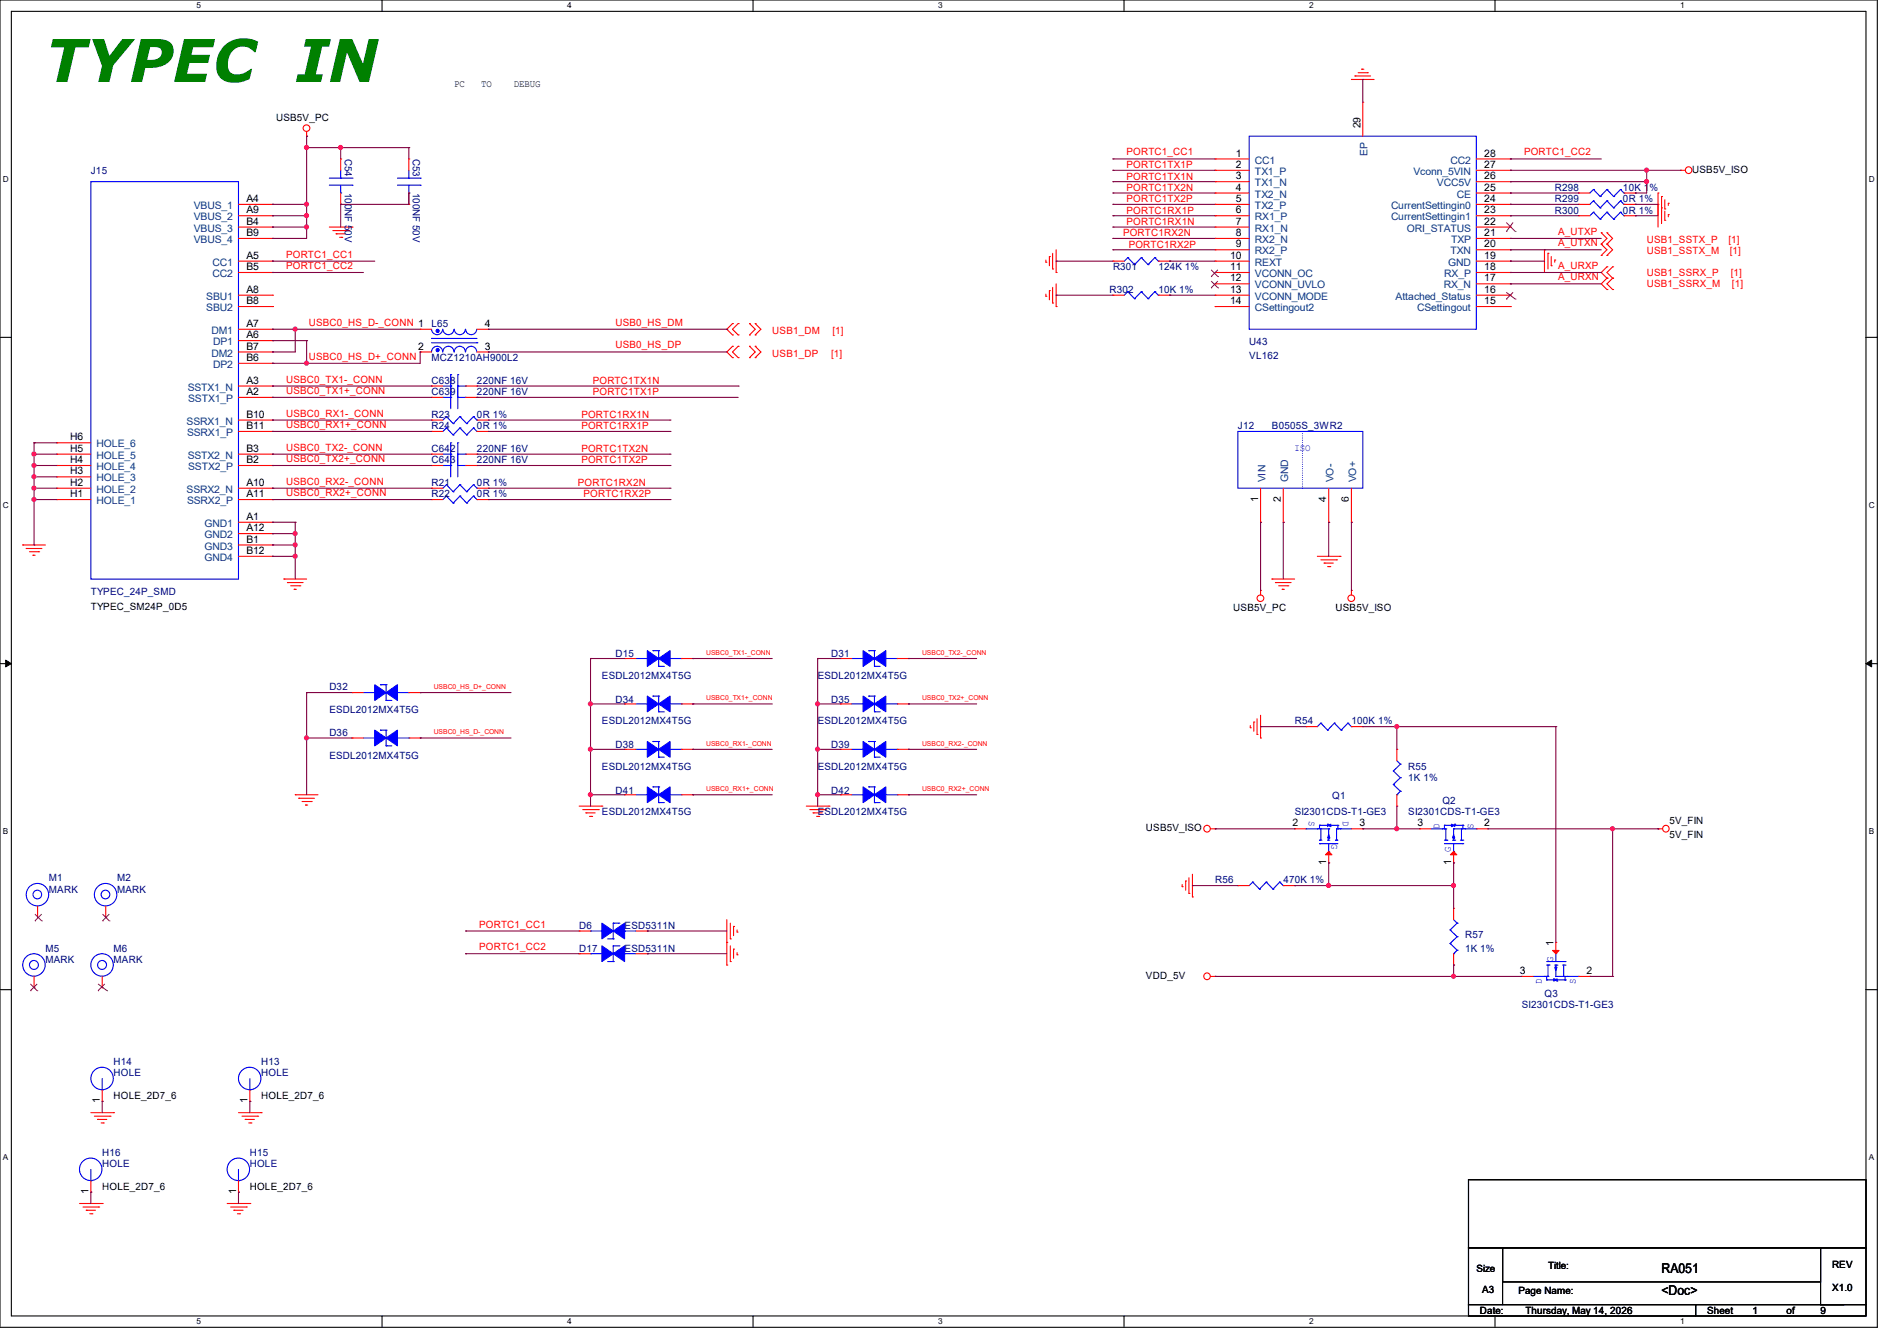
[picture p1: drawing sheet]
<svg xmlns="http://www.w3.org/2000/svg" width="297mm" height="210mm" viewBox="0 0 297 210" stroke-linecap="round" stroke-linejoin="round" font-family="sans-serif">
<path d="M0 0h293.9v207.9h-293.9zM1.8 1.8h290.3v204.3h-290.3z" fill="none" stroke="#000" stroke-width=".17"/>
<g fill="#fff">
<path d="M30.8 .2h.7v1.4h-.7z"/>
<path d="M30.8 206.2h.7v1.4h-.7z"/>
</g>
<path d="M59.8 0v1.8M59.8 206.1v1.8" fill="none" stroke="#000" stroke-width=".17"/>
<g fill="#fff">
<path d="M88.8 .2h.7v1.4h-.7z"/>
<path d="M88.8 206.2h.7v1.4h-.7z"/>
</g>
<path d="M117.9 0v1.8M117.9 206.1v1.8" fill="none" stroke="#000" stroke-width=".17"/>
<g fill="#fff">
<path d="M146.9 .2h.7v1.4h-.7z"/>
<path d="M146.9 206.2h.7v1.4h-.7z"/>
</g>
<path d="M176 0v1.8M176 206.1v1.8" fill="none" stroke="#000" stroke-width=".17"/>
<g fill="#fff">
<path d="M205 .2h.7v1.4h-.7z"/>
<path d="M205 206.2h.7v1.4h-.7z"/>
</g>
<path d="M234.1 0v1.8M234.1 206.1v1.8" fill="none" stroke="#000" stroke-width=".17"/>
<g fill="#fff">
<path d="M263.1 .2h.6v1.4h-.6z"/>
<path d="M263.1 206.2h.6v1.4h-.6z"/>
<path d="M.5 27.3h.9v1.4h-.9z"/>
<path d="M292.6 27.3h.9v1.4h-.9z"/>
<path d="M.5 78.4h.9v1.4h-.9z"/>
<path d="M292.6 78.4h.9v1.4h-.9z"/>
</g>
<path d="M0 52.8h1.8M292.1 52.8h1.8" fill="none" stroke="#000" stroke-width=".17"/>
<g fill="#fff">
<path d="M.5 129.5h.8v1.4h-.8z"/>
<path d="M292.6 129.5h.8v1.4h-.8z"/>
</g>
<path d="M0 103.9h1.8M292.1 103.9h1.8" fill="none" stroke="#000" stroke-width=".17"/>
<path d="M.9 103.4l.9 .5-.9 .5zM292.1 103.9l.9-.5v1z" fill="#000" stroke="#000" stroke-width=".16"/>
<g fill="#fff">
<path d="M.5 180.5h.8v1.4h-.8z"/>
<path d="M292.6 180.5h.8v1.4h-.8z"/>
</g>
<path d="M0 155h1.8M292.1 155h1.8M229.9 184.7h62.2v10.7h-62.2zM229.9 195.4h5.3v8.9h-5.3zM235.2 195.4h49.8v5.3h-49.8zM285 195.4h7.1v8.9h-7.1zM229.9 204.3h35.6v1.8h-35.6zM235.2 204.3h53.4M265.5 204.3h26.6v1.8h-26.6zM288.6 204.3h.1" fill="none" stroke="#000" stroke-width=".17"/>
<g fill="none" stroke="#f00" stroke-width=".17">
<path d="M211.6 12.4h.1M211.6 12.4h3.5M212.1 11.9h.1M212.1 11.9h2.5M212.6 11.4h1.5M213.2 10.8h.1M213.2 10.8h.3M213.4 16h.1M213.4 16v5.3M214.1 11.4h.1M37.3 35.6h5.4M37.3 32h5.4"/>
<path d="M37.3 33.8h5.4M37.3 37.3h5.4M42.7 32h.1M42.7 33.8h.1M42.7 37.3h.1M42.7 35.6h.1M48 21.3h.1M48 20.6v.7M51.6 35.6h3.5M52.1 36.1h2.5M52.6 36.6h.1M52.6 36.6h1.5"/>
<path d="M53.2 37.2h.3M53.3 24.9h.1M53.3 32h.1M53.3 24.9v1.8M53.3 30.2v1.8M53.5 37.2h.1M54.6 36.1h.1M55.1 35.6h.1M64 24.9h.1M64 32h.1M64 24.9v1.8M64 30.2v1.8"/>
<path d="M164.8 39.7v2.4M165.4 39.1v3.6M190.2 24.9h.1M190.2 26.7h.1M190.2 28.4h.1M190.2 30.2h.1M190.2 32h.1M190.2 33.8h.1M190.2 35.6h.1M190.2 37.3h.1M190.2 39.1h.1M190.2 35.6h5.4"/>
<path d="M190.2 26.7h5.4M190.2 24.9h5.4M190.2 28.4h5.4M190.2 30.2h5.4M190.2 32h5.4M190.2 33.8h5.4M190.2 37.3h5.4M190.2 39.1h5.4M231.1 35.6h5.4M231.1 26.7h5.4M231.1 24.9h5.4M231.1 28.4h5.4"/>
<path d="M231.1 30.2h5.4M231.1 32h5.4M231.1 33.8h5.4M231.1 37.3h5.4M231.1 39.1h5.4M236.5 39.1h.1M236.5 37.3h.1M236.5 35.6h.1M236.5 33.8h.1M236.5 32h.1M236.5 30.2h.1M236.5 28.4h.1"/>
<path d="M236.5 26.7h.1M236.5 24.9h.1M241.8 39.1h.1M241.8 39.1v3.6M242.4 39.7h.1M242.4 39.7v2.4M247.1 33.8h.1M247.1 32h.1M247.1 30.2h.1M247.1 30.2h1.8M247.1 32h1.8M247.1 33.8h1.8"/>
<path d="M250.7 38.2h.1M250.7 36.4h.1M250.7 36.4l.9 .9-.9 .9M250.7 38.2l.9 .9-.9 .9M251.6 38.2h.1M251.6 36.4h.1M251.6 36.4l.9 .9-.9 .9M251.6 38.2l.9 .9-.9 .9M254.3 30.2h1.7M254.3 32h1.7M254.3 33.8h1.7M256 33.8h.1"/>
<path d="M256 32h.1M256 30.2h.1M259.6 30.2h.1M259.6 32h.1M259.6 30.2v5.4M260.1 30.8h.1M260.1 32.6h.1M260.1 30.8v4.2M260.6 32.7h.1M260.6 34.5h.1M260.6 31.3v1.4M260.6 33.1v1.4"/>
<path d="M261.2 31.8h.1M261.2 33.6h.1M261.2 31.8v.4M261.2 33.6v.4M263.1 26.7h.1M263.1 26.7h.8M37.3 40.9h5.4M37.3 42.7h5.4M37.3 46.2h5.4M37.3 48h5.4M37.3 53.3h5.4M37.3 51.6h5.4"/>
<path d="M37.3 55.1h5.4M37.3 56.9h5.4M42.7 40.9h.1M42.7 53.3h.1M42.7 51.6h.1M42.7 46.2h.1M42.7 48h.1M42.7 55.1h.1M42.7 56.9h.1M42.7 42.7h.1M65.8 51.6h.1M65.8 55.1h.1"/>
<path d="M65.8 51.6h1.8M65.8 55.1h1.8M74.7 51.6h1.8M74.7 55.1h1.8M76.5 51.6h.1M76.5 55.1h.1M114.7 54.2h.1M114.7 56h.1M114.7 50.7h.1M114.7 52.5h.1M114.7 54.2l-.9 .9 .9 .9M114.7 50.7l-.9 .9 .9 .9"/>
<path d="M115.6 56h.1M115.6 54.2h.1M115.6 52.5h.1M115.6 50.7h.1M115.6 54.2l-.9 .9 .9 .9M115.6 50.7l-.9 .9 .9 .9M117.3 56h.1M117.3 54.2h.1M117.3 52.5h.1M117.3 50.7h.1M117.3 50.7l.9 .9-.9 .9M117.3 54.2l.9 .9-.9 .9"/>
<path d="M118.2 56h.1M118.2 54.2h.1M118.2 52.5h.1M118.2 50.7h.1M118.2 54.2l.9 .9-.9 .9M118.2 50.7l.9 .9-.9 .9M163.7 46.4h.1M163.7 41.1h.1M163.7 40.7v.4M163.7 46.1v.3M164.3 45.5h.1M164.3 40.2h.1"/>
<path d="M164.3 40.2v1.4M164.3 45.5v1.4M164.8 47.5h.1M164.8 42.1h.1M164.8 45v2.5M165.4 48h.1M165.4 42.7h.1M165.4 44.4v3.6M174.2 40.9h.1M174.2 46.2h.1M174.2 40.9h1.8M174.2 46.2h1.8"/>
<path d="M181.4 40.9h1.7M181.4 46.2h1.7M183.1 40.9h.1M183.1 46.2h.1M190.2 40.9h.1M190.2 42.7h.1M190.2 44.4h.1M190.2 46.2h.1M190.2 48h.1M190.2 40.9h5.4M190.2 42.7h5.4M190.2 44.4h5.4"/>
<path d="M190.2 46.2h5.4M190.2 48h5.4M231.1 40.9h5.4M231.1 42.7h5.4M231.1 44.4h5.4M231.1 46.2h5.4M231.1 48h5.4M236.5 48h.1M236.5 46.2h.1M236.5 44.4h.1M236.5 42.7h.1M236.5 40.9h.1"/>
<path d="M242.9 41.6h.1M242.9 40.2v1.4M243.4 40.7h.1M243.4 40.7v.4M250.7 40h.1M251.6 43.6h.1M251.6 45.3h.1M251.6 41.8h.1M251.6 40h.1M251.6 43.6l-.9 .8 .9 .9M251.6 41.8l-.9 .9 .9 .9M252.5 45.3h.1"/>
<path d="M252.5 43.6h.1M252.5 41.8h.1M252.5 43.6l-.9 .8 .9 .9M252.5 41.8l-.9 .9 .9 .9M8.9 78.2h.1M8.9 76.5h.1M8.9 74.7h.1M8.9 72.9h.1M8.9 71.1h.1M8.9 69.3h.1M8.9 71.1h5.3M8.9 72.9h5.3"/>
<path d="M8.9 76.5h5.3M8.9 78.2h5.3M8.9 74.7h5.3M8.9 69.3h5.3M37.3 71.1h5.4M37.3 65.8h5.4M37.3 67.6h5.4M37.3 60.5h5.4M37.3 72.9h5.4M37.3 62.2h5.4M37.3 76.5h5.4M37.3 78.2h5.4"/>
<path d="M42.7 62.2h.1M42.7 60.5h.1M42.7 76.5h.1M42.7 78.2h.1M42.7 67.6h.1M42.7 65.8h.1M42.7 71.1h.1M42.7 72.9h.1M67.6 71.1h.1M67.6 65.8h.1M67.6 67.6h.1M67.6 60.5h.1"/>
<path d="M67.6 72.9h.1M67.6 76.5h.1M67.6 62.2h.1M67.6 78.2h.1M67.6 71.1h1.7M67.6 65.8h1.7M67.6 67.6h1.7M67.6 60.5h1.7M67.6 72.9h1.7M67.6 62.2h1.7M67.6 76.5h1.7M67.6 78.2h1.7"/>
<path d="M72.9 71.1h1.8M72.9 60.5h1.8M72.9 72.9h1.8M72.9 62.2h1.8M74.7 71.1h.1M74.7 60.5h.1M74.7 72.9h.1M74.7 62.2h.1M74.7 65.8h1.8M74.7 67.6h1.8M74.7 76.5h1.8M74.7 78.2h1.8"/>
<path d="M76.5 65.8h.1M76.5 67.6h.1M76.5 76.5h.1M76.5 78.2h.1M197.4 76.5v5.3M200.9 76.5v5.3M208 76.5v5.3M211.6 76.5v5.3M3.6 85.3h.1M3.6 85.3h3.5M4.1 85.9h.1M4.1 85.9h2.5"/>
<path d="M4.6 86.4h1.5M5.2 87h.1M5.2 87h.3M6.1 86.4h.1M37.3 85.3h5.4M37.3 87.1h5.4M37.3 81.8h5.4M37.3 83.6h5.4M42.7 81.8h.1M42.7 83.6h.1M42.7 87.1h.1M42.7 85.3h.1"/>
<path d="M44.4 90.7h.1M44.4 90.7h3.6M45 91.2h.1M45 91.2h2.5M45.5 91.7h1.4M46.1 92.3h.1M46.1 92.3h.3M46.9 91.7h.1M197.4 92.5h.1M197.4 81.8h.1M197.4 92.5v.7M199.1 90.7h.1"/>
<path d="M199.1 90.7h3.6M199.7 91.2h.1M199.7 91.2h2.4M200.2 91.7h1.4M200.7 92.3h.1M200.7 92.3h.4M200.9 81.8h.1M201.6 91.7h.1M206.2 87.1h3.6M206.8 87.7h2.5M207.3 88.2h.1M207.3 88.2h1.4"/>
<path d="M207.9 88.7h.3M208 81.8h.1M208.2 88.7h.1M209.3 87.7h.1M209.8 87.1h.1M211.6 92.5h.1M211.6 81.8h.1M211.6 92.5v.7M55.1 108.5h.1M55.1 115.6h.1M55.1 108.5h1.8M55.1 115.6h1.8"/>
<path d="M64 108.5h1.8M64 115.6h1.8M65.8 108.5h.1M65.8 115.6h.1M97.8 110.2h.1M97.8 103.1h.1M97.8 117.3h.1M97.8 110.2h1.8M97.8 103.1h1.8M97.8 117.3h1.8M106.7 110.2h1.8M106.7 103.1h1.8"/>
<path d="M106.7 117.3h1.8M108.5 110.2h.1M108.5 103.1h.1M108.5 117.3h.1M131.6 110.2h.1M131.6 103.1h.1M131.6 117.3h.1M131.6 110.2h1.7M131.6 103.1h1.7M131.6 117.3h1.7M140.5 110.2h1.7M140.5 103.1h1.7"/>
<path d="M140.5 117.3h1.7M142.2 110.2h.1M142.2 103.1h.1M142.2 117.3h.1M195.7 114h.1M195.7 113.6v.4M196.3 113.1h.1M196.3 113.1v1.4M196.8 115h.1M196.8 112.6v2.4M197.4 115.6h.1M197.4 112v3.6"/>
<path d="M204.5 113.8h.1M204.5 113.8h1.7M211.6 113.8h1.8M213.4 113.8h.1M218.7 117.3h.1M218.7 117.3v1.8M46.2 124.5h.1M46.2 124.5h3.6M46.8 125h.1M46.8 125h2.4M47.3 125.5h1.4M47.8 126.1h.1"/>
<path d="M47.8 126.1h.4M48.7 125.5h.1M90.7 126.2h3.5M91.2 126.8h2.5M91.7 127.3h.1M91.7 127.3h1.5M92.3 127.8h.3M92.6 127.8h.1M93.7 126.8h.1M94.2 126.2h.1M97.8 124.5h.1M97.8 124.5h1.8"/>
<path d="M106.7 124.5h1.8M108.5 124.5h.1M126.2 126.2h3.6M126.8 126.8h2.4M127.3 127.3h.1M127.3 127.3h1.4M127.8 127.8h.4M128.2 127.8h.1M129.2 126.8h.1M129.8 126.2h.1M131.6 124.5h.1M131.6 124.5h1.7"/>
<path d="M140.5 124.5h1.7M142.2 124.5h.1M185.1 138.9h.1M185.1 138.5v.4M185.6 138h.1M185.6 138v1.4M186.1 139.9h.1M186.1 137.5v2.4M186.7 136.9v3.6M189.5 129.8h.7M190.2 129.8h.1M193.8 138.7h.1"/>
<path d="M193.8 138.7h1.8M200.9 138.7h1.8M202.7 129.8h.1M202.7 138.7h.1M202.7 129.8h1.8M208 135.1h.1M208 133.3v1.8M211.6 129.8h1.8M213.4 129.8h.1M218.7 126.2h.1M218.7 124.5v1.7M222.2 129.8h.1"/>
<path d="M222.2 129.8h1.8M227.6 135.1h.1M227.6 133.3v1.8M231.1 129.8h1.8M232.9 129.8h.1M259.6 129.8h.1M259.6 129.8h.7M5.3 154.7h.1M5.3 152.9v1.8M5.9 143.7h.1M5.9 141.9v1.8M16 154.7h.1"/>
<path d="M16 152.9v1.8M16.6 143.7h.1M16.6 141.9v1.8M90.7 145.8h.1M90.7 149.4h.1M90.7 145.8h1.8M90.7 149.4h1.8M99.6 145.8h1.7M99.6 149.4h1.7M101.3 145.8h.1M101.3 149.4h.1M113.8 147.6h.1"/>
<path d="M113.8 151.1h.1M113.8 144v7.1M114.3 147h.1M114.3 150.6h.1M114.3 144.6v2.4M114.3 148.1v2.5M114.9 145.1h.1M114.9 148.6h.1M114.9 145.1v1.4M114.9 148.6v1.5M115.4 146h.1M115.4 149.5h.1"/>
<path d="M115.4 145.6v.4M115.4 149.2v.3M186.7 140.5h.1M189.5 152.9h.7M190.2 152.9h.1M227.6 142.2h.1M227.6 151.1h.1M227.6 142.2v1.8M227.6 149.4v1.7M238.3 152.9h.1M238.3 152.9h1.7M243.6 147.6h.1"/>
<path d="M243.6 147.6v1.8M247.1 152.9h1.8M248.9 152.9h.1M14.2 174.2h3.6M14.8 174.8h2.4M15.3 175.3h.1M15.3 175.3h1.4M15.8 175.9h.4M16 172.5h.1M16 170.7v1.8M16.2 175.9h.1M17.2 174.8h.1"/>
<path d="M17.8 174.2h.1M37.3 174.2h3.6M37.9 174.8h2.4M38.4 175.3h.1M38.4 175.3h1.4M38.9 175.9h.4M39.1 172.5h.1M39.1 170.7v1.8M39.3 175.9h.1M40.3 174.8h.1M40.9 174.2h.1M12.4 188.5h3.6"/>
<path d="M13 189h2.5M13.5 189.5h.1M13.5 189.5h1.4M14.1 190.1h.3M14.2 186.7h.1M14.2 184.9v1.8M14.4 190.1h.1M15.5 189h.1M16 188.5h.1M35.6 188.5h3.5M36.1 189h2.5M36.6 189.5h.1"/>
<path d="M36.6 189.5h1.5M37.2 190.1h.3M37.3 186.7h.1M37.3 184.9v1.8M37.5 190.1h.1M38.6 189h.1M39.1 188.5h.1"/>
<circle cx="48" cy="20.1" r=".52"/>
<circle cx="264.4" cy="26.6" r=".52"/>
<circle cx="197.3" cy="93.7" r=".52"/>
<circle cx="211.6" cy="93.7" r=".52"/>
<circle cx="189" cy="129.8" r=".52"/>
<circle cx="260.8" cy="129.8" r=".52"/>
<circle cx="189" cy="152.9" r=".52"/>
</g>
<g fill="none" stroke="#00f" stroke-width=".17">
<path d="M14.2 28.4h23.1v62.3h-23.1zM51.6 29h3.5M51.6 27.9h3.5M53.3 30.2h.1M53.3 27.9h.1M53.3 26.7v1.2M53.3 29v1.2M55.1 29h.1M55.1 27.9h.1M62.2 29h3.6M62.2 27.9h3.6M64 30.2h.1"/>
<path d="M64 27.9h.1M64 26.7v1.2M64 29v1.2M65.8 29h.1M65.8 27.9h.1M195.6 21.3h35.5v30.3h-35.5zM249.5 33.2h.1M249.5 31.5h.1M249.5 29.7h.1M249.5 33.2l-.6 .6M249.5 33.2l1 1.1M249.5 31.5l-.6 .5"/>
<path d="M249.5 31.5l1 1.1M249.5 29.7l-.6 .5M249.5 29.7l1 1.1M250.5 34.3h.1M250.5 32.6h.1M250.5 30.8h.1M251.6 33.2h.1M251.6 31.5h.1M251.6 29.7h.1M251.6 33.2l-1.1 1.1M251.6 33.2l1 1.1M251.6 31.5l-1.1 1.1"/>
<path d="M251.6 31.5l1 1.1M251.6 29.7l-1.1 1.1M251.6 29.7l1 1.1M252.6 34.3h.1M252.6 32.6h.1M252.6 30.8h.1M253.7 33.2h.1M253.7 31.5h.1M253.7 29.7h.1M253.7 33.2l-1.1 1.1M253.7 33.2l.6 .6M253.7 31.5l-1.1 1.1"/>
<path d="M253.7 31.5l.6 .5M253.7 29.7l-1.1 1.1M253.7 29.7l.6 .5M254.3 33.8h.1M254.3 32h.1M254.3 30.2h.1M67.6 55.1a.87 .87 0 0 1 .8-.9 .87 .87 0 0 1 .9 .9M67.6 51.6a.87 .87 0 0 0 .8 .8 .87 .87 0 0 0 .9-.8M67.6 53h.1M67.6 53.7h7.1M67.6 53h7.1M69.3 55.1a.87 .87 0 0 1 .9-.9 .87 .87 0 0 1 .9 .9"/>
<path d="M69.3 51.6a.87 .87 0 0 0 .9 .8 .87 .87 0 0 0 .9-.8M70.6 58.7h.1M70.6 58.7v5.3M71.1 55.1a.87 .87 0 0 1 .9-.9 .87 .87 0 0 1 .9 .9M71.1 51.6a.87 .87 0 0 0 .9 .8 .87 .87 0 0 0 .9-.8M71.7 58.7h.1M71.7 58.7v5.3M72.9 55.1a.87 .87 0 0 1 .9-.9 .87 .87 0 0 1 .8 .9M72.9 51.6a.87 .87 0 0 0 .9 .8 .87 .87 0 0 0 .8-.8M74.7 53.7h.1M176.6 40.3h.1M176.6 45.7h.1"/>
<path d="M176.6 40.3l-.6 .6M176.6 40.3l1 1.1M176.6 45.7l-.6 .5M176.6 45.7l1 1.1M177.6 41.4h.1M177.6 46.8h.1M178.7 40.3h.1M178.7 45.7h.1M178.7 40.3l-1.1 1.1M178.7 40.3l1 1.1M178.7 45.7l-1.1 1.1M178.7 45.7l1 1.1"/>
<path d="M179.7 41.4h.1M179.7 46.8h.1M180.8 40.3h.1M180.8 45.7h.1M180.8 40.3l-1.1 1.1M180.8 40.3l.6 .6M180.8 45.7l-1.1 1.1M180.8 45.7l.6 .5M181.4 40.9h.1M181.4 46.2h.1M69.3 71.1h1.3M69.3 60.5h1.3"/>
<path d="M69.3 72.9h1.3M69.3 62.2h1.3M69.9 65.2h.1M69.9 67h.1M69.9 75.9h.1M69.9 77.7h.1M69.9 65.2l-.6 .6M69.9 65.2l1.1 1.1M69.9 67l-.6 .6M69.9 67l1.1 1.1M69.9 75.9l-.6 .6M69.9 75.9l1.1 1.1"/>
<path d="M69.9 77.7l-.6 .5M69.9 77.7l1.1 1.1M70.6 71.1h.1M70.6 69.3h.1M70.6 60.5h.1M70.6 72.9h.1M70.6 62.2h.1M70.6 69.3v5.4M71 66.3h.1M71 68.1h.1M71 77h.1M71 78.8h.1"/>
<path d="M71.7 69.3h.1M71.7 71.1h.1M71.7 60.5h.1M71.7 71.1h1.2M71.7 69.3v5.4M71.7 60.5h1.2M71.7 72.9h1.2M71.7 62.2h1.2M72 65.2h.1M72 67h.1M72 75.9h.1M72 77.7h.1"/>
<path d="M72 65.2l-1 1.1M72 65.2l1.1 1.1M72 67l-1 1.1M72 67l1.1 1.1M72 75.9l-1 1.1M72 75.9l1.1 1.1M72 77.7l-1 1.1M72 77.7l1.1 1.1M72.9 71.1h.1M72.9 60.5h.1M72.9 72.9h.1M72.9 62.2h.1"/>
<path d="M73.1 66.3h.1M73.1 68.1h.1M73.1 77h.1M73.1 78.8h.1M74.1 65.2h.1M74.1 67h.1M74.1 75.9h.1M74.1 77.7h.1M74.1 65.2l-1 1.1M74.1 65.2l.6 .6M74.1 67l-1 1.1M74.1 67l.6 .6"/>
<path d="M74.1 75.9l-1 1.1M74.1 75.9l.6 .6M74.1 77.7l-1 1.1M74.1 77.7l.6 .5M74.7 65.8h.1M74.7 67.6h.1M74.7 76.5h.1M74.7 78.2h.1M193.8 67.6h19.6v8.9h-19.6zM56.9 108.5h1.8M56.9 115.6h1.8M58.7 108.5h.1"/>
<path d="M58.7 115.6h.1M59.6 107.2h.1M59.6 114.3h.1M59.6 107.2h.9M59.6 114.3h.9M60.5 109.7h.1M60.5 107.2h.1M60.5 116.8h.1M60.5 114.3h.1M60.5 109.7h.8M60.5 107.2v2.5M60.5 114.3v2.5"/>
<path d="M60.5 116.8h.8M62.2 108.5h1.8M62.2 115.6h1.8M64 108.5h.1M64 115.6h.1M99.6 110.2h1.7M99.6 103.1h1.7M99.6 117.3h1.7M101.3 110.2h.1M101.3 103.1h.1M101.3 117.3h.1M102.2 109h.1"/>
<path d="M102.2 101.9h.1M102.2 116.1h.1M102.2 109h.9M102.2 101.9h.9M102.2 116.1h.9M103.1 111.5h.1M103.1 109h.1M103.1 104.4h.1M103.1 101.9h.1M103.1 118.6h.1M103.1 116.1h.1M103.1 101.9v2.5"/>
<path d="M103.1 109v2.5M103.1 116.1v2.5M103.1 111.5h.9M103.1 104.4h.9M103.1 118.6h.9M104.9 110.2h1.8M104.9 103.1h1.8M104.9 117.3h1.8M106.7 110.2h.1M106.7 103.1h.1M106.7 117.3h.1M133.3 110.2h1.8"/>
<path d="M133.3 103.1h1.8M133.3 117.3h1.8M135.1 110.2h.1M135.1 103.1h.1M135.1 117.3h.1M136 109h.1M136 101.9h.1M136 116.1h.1M136 109h.9M136 101.9h.9M136 116.1h.9M136.9 111.5h.1"/>
<path d="M136.9 109h.1M136.9 104.4h.1M136.9 101.9h.1M136.9 118.6h.1M136.9 116.1h.1M136.9 111.5h.9M136.9 101.9v2.5M136.9 109v2.5M136.9 116.1v2.5M136.9 104.4h.9M136.9 118.6h.9M138.7 110.2h1.8"/>
<path d="M138.7 103.1h1.8M138.7 117.3h1.8M140.5 110.2h.1M140.5 103.1h.1M140.5 117.3h.1M206.8 113.2h.1M206.8 113.2l-.6 .6M206.8 113.2l1.1 1.1M207.9 114.3h.1M208.9 113.2h.1M208.9 113.2l-1 1.1M208.9 113.2l1.1 1.1"/>
<path d="M210 114.3h.1M211 113.2h.1M211 113.2l-1 1.1M211 113.2l.6 .6M211.6 113.8h.1M218.7 119.1l.5 .6M219.2 119.7h.1M219.2 119.7l-1.1 1M99.6 124.5h1.7M101.3 124.5h.1M102.2 123.2h.1M102.2 123.2h.9"/>
<path d="M103.1 125.7h.1M103.1 123.2h.1M103.1 125.7h.9M103.1 123.2v2.5M104.9 124.5h1.8M106.7 124.5h.1M133.3 124.5h1.8M135.1 124.5h.1M136 123.2h.1M136 123.2h.9M136.9 125.7h.1M136.9 123.2h.1"/>
<path d="M136.9 125.7h.9M136.9 123.2v2.5M138.7 124.5h1.8M140.5 124.5h.1M196.1 138.1h.1M196.1 138.1l-.5 .6M196.1 138.1l1.1 1.1M197.2 139.2h.1M198.2 138.1h.1M198.2 138.1l-1 1.1M198.2 138.1l1.1 1.1M199.3 139.2h.1"/>
<path d="M200.4 138.1h.1M200.4 138.1l-1.1 1.1M200.4 138.1l.5 .6M200.9 138.7h.1M204.5 129.8h.1M204.5 129.8h3.5M206.2 129.8h.1M206.6 129.2h.1M206.6 131.6h.1M206.6 132.1h.1M206.6 129.2h1.3M206.6 131.6h.4"/>
<path d="M206.6 132.1h2.9M206.6 129.2v.6M206.8 129.8h.1M206.8 129.8v1.8M207.9 131.6h.1M207.9 129.1h.1M207.9 131.6h.3M207.9 129.1v.4M208 133.3h.1M208 129.8h.1M208 131.2h.1M208 129.8v.9"/>
<path d="M208 131.2v.4M208 132.1v1.2M208.4 129.2h1.1M209.1 131.6h.1M209.1 131.6h.4M209.3 129.8h.1M209.3 131.6h.1M209.3 129.8h2.3M209.3 129.8v1.8M209.5 129.2h.1M209.5 129.8h.1M209.5 129.2v.6"/>
<path d="M209.8 129.8h.1M218.1 120.7h.1M218.1 122.9h.1M218.1 120.7l1.1 1.1M218.1 122.9l1.1 1M218.7 124.5h.1M219.2 121.8h.1M219.2 123.9h.1M219.2 121.8l-1.1 1.1M219.2 123.9l-.5 .6M224 129.8h2.4M225.8 129.8h.1"/>
<path d="M226.1 129.2h.1M226.1 129.8h.1M226.1 129.2h1.1M226.1 129.2v.6M226.1 131.6h.4M226.1 132.1h2.9M226.4 129.8h.1M226.4 131.6h.1M226.4 129.8v1.8M226.5 131.6h.1M227.4 131.6h.4M227.6 133.3h.1"/>
<path d="M227.6 129.8h.1M227.6 131.2h.1M227.6 129.8h3.5M227.6 129.8v.9M227.6 131.2v.4M227.6 132.1v1.2M227.8 131.6h.1M227.8 129.1h.1M227.8 129.2h1.2M227.8 129.1v.4M228.6 131.6h.4M228.8 129.8h.1"/>
<path d="M228.8 129.8v1.8M229 129.2h.1M229 131.6h.1M229 132.1h.1M229 129.2v.6M229.4 129.8h.1M231.1 129.8h.1M92.5 145.8h.1M92.5 149.4h.1M92.5 145.8h1.7M92.5 149.4h1.7M95.1 147h.9"/>
<path d="M95.1 150.6h.9M96 147h.1M96 144.6h.1M96 150.6h.1M96 148.1h.1M96 144.6v2.4M96 148.1v2.5M96 144.6h.9M96 148.1h.9M96.9 144.6h.1M96.9 148.1h.1M97.8 145.8h.1"/>
<path d="M97.8 149.4h.1M97.8 145.8h1.8M97.8 149.4h1.8M227 145.6h.1M227 147.7h.1M227 145.6l1.1 1.1M227 147.7l1.1 1.1M227.6 149.4h.1M227.6 144l.5 .6M228.1 144.6h.1M228.1 146.7h.1M228.1 148.8h.1"/>
<path d="M228.1 144.6l-1.1 1M228.1 146.7l-1.1 1M228.1 148.8l-.5 .6M240 152.9h2.4M241.8 152.9h.1M242.1 153.5h.1M242.1 152.9h.1M242.1 150.6h2.9M242.1 153.5h1.1M242.1 152.9v.6M242.1 151.1h.4M242.4 152.9h.1"/>
<path d="M242.4 151.1h.1M242.4 151.1v1.8M242.5 151.1h.1M243.4 151.1h.4M243.6 149.4h.1M243.6 152.9h.1M243.6 151.5h.1M243.6 152.9h3.5M243.6 149.4v1.2M243.6 151.1v.4M243.6 152v.9M243.8 151.1h.1"/>
<path d="M243.8 153.6h.1M243.8 153.5h1.2M243.8 153.2v.4M244.6 151.1h.4M244.8 152.9h.1M244.8 151.1v1.8M245 153.5h.1M245 151.1h.1M245 150.6h.1M245 152.9v.6M245.4 152.9h.1M247.1 152.9h.1"/>
<path d="M16 170.7h.1M16 168.9v1.8M39.1 170.7h.1M39.1 168.9v1.8M14.2 184.9h.1M14.2 183.1v1.8M37.3 184.9h.1M37.3 183.1v1.8"/>
<circle cx="5.3" cy="151.1" r="1.76"/>
<circle cx="5.3" cy="151.1" r=".7"/>
<circle cx="5.8" cy="140.1" r=".68"/>
<circle cx="5.9" cy="140.1" r="1.76"/>
<circle cx="16" cy="151.1" r="1.76"/>
<circle cx="16" cy="151.1" r=".7"/>
<circle cx="16.5" cy="140.1" r=".68"/>
<circle cx="16.5" cy="140.1" r="1.76"/>
<circle cx="16" cy="168.9" r="1.76"/>
<circle cx="39.1" cy="168.9" r="1.76"/>
<circle cx="14.2" cy="183.1" r="1.76"/>
<circle cx="37.3" cy="183.1" r="1.76"/>
</g>
<g fill="none" stroke="#804000" stroke-width=".16">
<path d="M235.8 36.3h.1M235.8 34.8l1.4 1.5M236.9 34.8l-1.1 1.5M237.2 36.3h.1M189.6 43.3h.1M189.6 45.1h.1M189.6 42.3l1.1 1M189.6 44l1.1 1.1M190.7 43.3h.1M190.7 45.1h.1M190.7 42.3l-1.1 1M190.7 44l-1.1 1.1"/>
<path d="M235.8 46.8h.1M235.8 45.8l1.4 1M236.9 45.8l-1.1 1M237.2 46.8h.1M4.8 155.1h.1M4.8 154.1l1 1M5.5 144.2h.1M5.5 143.1l1 1.1M5.8 155.1h.1M5.8 154.1l-1 1M6.5 144.2h.1M6.5 143.1l-1 1.1"/>
<path d="M15.3 155.1h.1M15.3 154.1l1.5 1M16.1 144.2h.1M16.1 143.1l1 1.1M16.4 154.1l-1.1 1M16.8 155.1h.1M17.1 144.2h.1M17.1 143.1l-1 1.1"/>
</g>
<g fill="#00f" stroke="#00f" stroke-width=".17">
<path d="M101.3 123.2l1.8 1.3-1.8 1.2z" fill-rule="evenodd"/>
<path d="M103.1 124.5l1.8-1.3v2.5z" fill-rule="evenodd"/>
<path d="M227.2 129.1l.6 .1-.6 .3z" fill-rule="evenodd"/>
<path d="M227.6 130.7l.2 .5h-.4z" fill-rule="evenodd"/>
<path d="M96 145.8l1.8-1.2v2.4z" fill-rule="evenodd"/>
<path d="M94.2 144.6l1.8 1.2-1.8 1.2z" fill-rule="evenodd"/>
<path d="M101.3 109l1.8 1.2-1.8 1.3z" fill-rule="evenodd"/>
<path d="M103.1 110.2l1.8-1.2v2.5z" fill-rule="evenodd"/>
<path d="M96 149.4l1.8-1.3v2.5z" fill-rule="evenodd"/>
<path d="M94.2 148.1l1.8 1.3-1.8 1.2z" fill-rule="evenodd"/>
<path d="M58.7 107.2l1.8 1.3-1.8 1.2z" fill-rule="evenodd"/>
<path d="M60.5 108.5l1.7-1.3v2.5z" fill-rule="evenodd"/>
<path d="M135.1 123.2l1.8 1.3-1.8 1.2z" fill-rule="evenodd"/>
<path d="M136.9 124.5l1.8-1.3v2.5z" fill-rule="evenodd"/>
<path d="M243.2 153.2l.6 .3-.6 .1z" fill-rule="evenodd"/>
<path d="M243.4 151.5h.4l-.2 .5z" fill-rule="evenodd"/>
<path d="M101.3 101.9l1.8 1.2-1.8 1.3z" fill-rule="evenodd"/>
<path d="M103.1 103.1l1.8-1.2v2.5z" fill-rule="evenodd"/>
<path d="M135.1 109l1.8 1.2-1.8 1.3z" fill-rule="evenodd"/>
<path d="M136.9 110.2l1.8-1.2v2.5z" fill-rule="evenodd"/>
<path d="M58.7 114.3l1.8 1.3-1.8 1.2z" fill-rule="evenodd"/>
<path d="M60.5 115.6l1.7-1.3v2.5z" fill-rule="evenodd"/>
<path d="M135.1 101.9l1.8 1.2-1.8 1.3z" fill-rule="evenodd"/>
<path d="M136.9 103.1l1.8-1.2v2.5z" fill-rule="evenodd"/>
<path d="M207.9 129.2l.5-.1v.4z" fill-rule="evenodd"/>
<path d="M208 130.7l.2 .5h-.3z" fill-rule="evenodd"/>
<path d="M135.1 116.1l1.8 1.2-1.8 1.3z" fill-rule="evenodd"/>
<path d="M136.9 117.3l1.8-1.2v2.5z" fill-rule="evenodd"/>
<path d="M101.3 116.1l1.8 1.2-1.8 1.3z" fill-rule="evenodd"/>
<path d="M103.1 117.3l1.8-1.2v2.5z" fill-rule="evenodd"/>
<circle cx="68.5" cy="51.8" r=".24"/>
<circle cx="68.5" cy="54.8" r=".24"/>
</g>
<g fill="#f00" stroke="#f00" stroke-width=".17">
<path d="M227.1 133.9l.5-.6 .5 .6z"/>
<path d="M243.1 148.8h1l-.5 .6z"/>
<path d="M207.5 133.9l.5-.6 .5 .6z"/>
</g>
<path d="M203.9 67.6v8.9M203.9 76.5h.1" fill="none" stroke="#00f" stroke-width=".17" stroke-dasharray="0 .3"/>
<g fill="none" stroke="#800040" stroke-width=".17">
<path d="M213.4 12.4h.1M213.4 12.4v3.6M42.7 37.3h.1M42.7 35.6h.1M42.7 33.8h.1M42.7 32h.1M42.7 32h5.3M42.7 35.6h5.3M42.7 33.8h5.3M48 21.3h.1M48 35.6h.1M48 32h.1"/>
<path d="M48 33.8h.1M48 23.1h.1M48 23.1h16M48 21.3v16h-5.3M53.3 23.1h.1M53.3 32h.1M53.3 23.1v1.8M53.3 32v3.6M64 30.2h.1M64 23.1h.1M64 30.2v1.8h-10.7M64 23.1v1.8"/>
<path d="M174.2 24.9h.1M174.2 28.4h.1M174.2 26.7h.1M174.2 39.1h.1M174.2 30.2h.1M174.2 32h.1M174.2 33.8h.1M174.2 35.6h.1M174.2 37.3h.1M174.2 32h16M174.2 37.3h16M174.2 35.6h16"/>
<path d="M174.2 33.8h16M174.2 39.1h16M174.2 30.2h16M174.2 28.4h16M174.2 26.7h16M174.2 24.9h16M236.5 39.1h.1M236.5 37.3h.1M236.5 33.8h.1M236.5 32h.1M236.5 30.2h.1M236.5 28.4h.1"/>
<path d="M236.5 26.7h.1M236.5 24.9h.1M236.5 32h10.6M236.5 37.3h14.2M236.5 33.8h10.6M236.5 39.1h14.2M236.5 30.2h10.6M236.5 28.4h21.3M236.5 26.7h26.6M236.5 24.9h14.2M256 32h.1M256 33.8h.1"/>
<path d="M256 30.2h.1M256 32h3.6M256 33.8h3.6M257.8 28.4h.1M257.8 26.7h.1M257.8 26.7v3.5h-1.8M42.7 51.6h.1M42.7 55.1h.1M42.7 56.9h.1M42.7 53.3h.1M42.7 40.9h.1M42.7 42.7h.1"/>
<path d="M42.7 51.6h23.1M42.7 53.3h5.3M42.7 42.7h14.2M42.7 40.9h16M46.2 51.6h.1M46.2 51.6v3.5h-3.5M48 53.3h.1M48 56.9h.1M48 53.3v3.6M65.8 55.1h.1M65.8 55.1v1.8h-23.1M76.5 55.1h.1"/>
<path d="M76.5 51.6h37.3M76.5 55.1h37.3M113.8 51.6h.1M165.4 46.2h.1M165.4 40.9h.1M165.4 46.2h8.8M165.4 40.9h8.8M183.1 40.9h.1M183.1 46.2h.1M183.1 46.2h7.1M183.1 40.9h7.1M236.5 44.4h.1"/>
<path d="M236.5 42.7h.1M236.5 40.9h.1M236.5 44.4h14.2M236.5 42.7h14.2M236.5 40.9h5.3M5.3 78.2h.1M5.3 74.7h.1M5.3 72.9h.1M5.3 69.3h.1M5.3 71.1h.1M5.3 76.5h.1M5.3 78.2h3.6"/>
<path d="M5.3 69.3v16M5.3 74.7h3.6M5.3 71.1h3.6M5.3 72.9h3.6M5.3 76.5h3.6M5.3 69.3h3.6M42.7 60.5h.1M42.7 62.2h.1M42.7 65.8h.1M42.7 67.6h.1M42.7 71.1h.1M42.7 72.9h.1"/>
<path d="M42.7 76.5h.1M42.7 78.2h.1M42.7 78.2h24.9M42.7 60.5h24.9M42.7 62.2h24.9M42.7 65.8h24.9M42.7 67.6h24.9M42.7 71.1h24.9M42.7 72.9h24.9M42.7 76.5h24.9M74.7 62.2h.1M74.7 60.5h40.9"/>
<path d="M74.7 62.2h40.9M74.7 71.1h30.2M74.7 72.9h30.2M76.5 78.2h28.4M76.5 65.8h28.4M76.5 67.6h28.4M76.5 76.5h28.4M104.9 71.1h.1M104.9 72.9h.1M104.9 76.5h.1M104.9 78.2h.1M104.9 67.6h.1"/>
<path d="M104.9 65.8h.1M115.6 60.5h.1M5.3 85.3h.1M42.7 81.8h.1M42.7 83.6h.1M42.7 85.3h.1M42.7 87.1h.1M42.7 81.8h3.5M42.7 83.6h3.5M42.7 85.3h3.5M42.7 87.1h3.5M46.2 81.8h.1"/>
<path d="M46.2 83.6h.1M46.2 85.3h.1M46.2 87.1h.1M46.2 81.8v8.9M197.4 81.8h.1M197.4 81.8v10.7M200.9 81.8h.1M200.9 81.8v8.9M208 81.8h.1M208 81.8v5.3M211.6 81.8h.1M211.6 81.8v10.7"/>
<path d="M48 108.5h.1M48 115.6h.1M48 108.5v16M48 108.5h7.1M48 115.6h7.1M65.8 108.5h.1M65.8 115.6h.1M65.8 108.5h14.2M65.8 115.6h14.2M92.5 103.1h.1M92.5 110.2h.1M92.5 117.3h.1"/>
<path d="M92.5 117.3h5.3M92.5 110.2h5.3M92.5 103.1h5.3M92.5 103.1v23.1M108.5 103.1h.1M108.5 110.2h.1M108.5 117.3h.1M108.5 117.3h12.4M108.5 110.2h12.4M108.5 103.1h12.4M128 103.1h.1M128 110.2h.1"/>
<path d="M128 117.3h.1M128 117.3h3.6M128 110.2h3.6M128 103.1h3.6M128 103.1v23.1M142.2 117.3h.1M142.2 110.2h.1M142.2 103.1h.1M142.2 117.3h10.7M142.2 110.2h10.7M142.2 103.1h10.7M197.4 113.8h.1"/>
<path d="M197.4 113.8h7.1M213.4 113.8h30.2M218.7 113.8h.1M218.7 113.8v3.5M243.6 113.8h.1M243.6 113.8v33.8M92.5 124.5h.1M92.5 124.5h5.3M108.5 124.5h.1M108.5 124.5h12.4M128 124.5h.1M128 124.5h3.6"/>
<path d="M142.2 124.5h.1M142.2 124.5h10.7M186.7 138.7h.1M186.7 138.7h7.1M190.2 129.8h.1M190.2 129.8h12.5M202.7 138.7h.1M202.7 138.7h24.9M208 135.1h.1M208 138.7h.1M208 135.1v3.6M213.4 129.8h.1"/>
<path d="M213.4 129.8h8.8M218.7 129.8h.1M218.7 126.2v3.6M227.6 135.1h.1M227.6 138.7h.1M227.6 135.1v7.1M232.9 129.8h26.7M252.5 129.8h.1M252.5 129.8v23.1M259.6 129.8h.1M72.9 145.8h.1M72.9 149.4h.1"/>
<path d="M72.9 145.8h17.8M72.9 149.4h17.8M101.3 145.8h.1M101.3 149.4h.1M101.3 145.8h12.5M101.3 149.4h12.5M190.2 152.9h.1M190.2 152.9h48.1M227.6 151.1h.1M227.6 152.9h.1M227.6 151.1v1.8M248.9 152.9h3.6"/>
<path d="M252.5 152.9h.1M16 172.5h.1M16 172.5v1.7M39.1 172.5h.1M39.1 172.5v1.7M14.2 186.7h.1M14.2 186.7v1.8M37.3 186.7h.1M37.3 186.7v1.8"/>
</g>
<g fill="#f0f" stroke="#f0f" stroke-width=".17">
<circle cx="5.3" cy="78.2" r=".32"/>
<circle cx="5.3" cy="74.7" r=".32"/>
<circle cx="5.3" cy="71.1" r=".32"/>
<circle cx="5.3" cy="72.9" r=".32"/>
<circle cx="46.2" cy="85.3" r=".32"/>
<circle cx="46.2" cy="83.5" r=".32"/>
<circle cx="46.2" cy="87.1" r=".32"/>
<circle cx="48" cy="35.5" r=".32"/>
<circle cx="48" cy="33.8" r=".32"/>
<circle cx="53.3" cy="23.1" r=".32"/>
<circle cx="46.2" cy="51.5" r=".32"/>
<circle cx="48" cy="56.9" r=".32"/>
<circle cx="48" cy="32" r=".32"/>
<circle cx="48" cy="23.1" r=".32"/>
<circle cx="48" cy="115.5" r=".32"/>
<circle cx="92.4" cy="110.2" r=".32"/>
<circle cx="128" cy="110.2" r=".32"/>
<circle cx="92.4" cy="124.4" r=".32"/>
<circle cx="92.4" cy="117.3" r=".32"/>
<circle cx="128" cy="124.4" r=".32"/>
<circle cx="128" cy="117.3" r=".32"/>
<circle cx="5.3" cy="76.4" r=".32"/>
<circle cx="257.8" cy="28.4" r=".32"/>
<circle cx="257.8" cy="26.6" r=".32"/>
<circle cx="227.6" cy="138.7" r=".32"/>
<circle cx="208" cy="138.7" r=".32"/>
<circle cx="227.6" cy="152.9" r=".32"/>
<circle cx="218.7" cy="129.8" r=".32"/>
<circle cx="218.7" cy="113.8" r=".32"/>
<circle cx="252.5" cy="129.8" r=".32"/>
</g>
<text font-size="9.2" fill="#008000" x="7.1" y="12.8">TYPEC IN</text>
<g font-size="2.1">
<text x="260.1" y="202.9">&lt;Doc&gt;</text>
<text x="260.1" y="199.3">RA051</text>
</g>
<g font-size="1.6">
<text x="71.1" y="13.7">PC</text>
<text x="75.3" y="13.7">TO</text>
<text x="80.4" y="13.7">DEBUG</text>
<text x="43.2" y="18.9">USB5V_PC</text>
<text x="213" y="20.1" transform="rotate(-90 213 20.1)">29</text>
<text x="193.5" y="24.5">1</text>
<text x="193.5" y="26.3">2</text>
<text x="193.5" y="28.1">3</text>
<text x="193.5" y="29.8">4</text>
<text x="232.4" y="29.8">25</text>
<text x="232.4" y="28.1">26</text>
<text x="232.4" y="26.3">27</text>
<text x="232.4" y="24.5">28</text>
<text x="264.9" y="27.1">USB5V_ISO</text>
<text x="38.6" y="31.6">A4</text>
<text x="38.6" y="33.4">A9</text>
<text x="38.6" y="35.2">B4</text>
<text x="193.5" y="31.6">5</text>
<text x="193.5" y="33.4">6</text>
<text x="193.5" y="35.2">7</text>
<text x="232.4" y="35.2">22</text>
<text x="232.4" y="33.4">23</text>
<text x="232.4" y="31.6">24</text>
<text x="38.6" y="40.5">A5</text>
<text x="38.6" y="37">B9</text>
<text x="192.6" y="40.5">10</text>
<text x="193.5" y="37">8</text>
<text x="193.5" y="38.7">9</text>
<text x="232.4" y="40.5">19</text>
<text x="232.4" y="38.7">20</text>
<text x="232.4" y="37">21</text>
<text x="38.6" y="45.8">A8</text>
<text x="38.6" y="47.6">B8</text>
<text x="38.6" y="42.3">B5</text>
<text x="192.6" y="42.3">11</text>
<text x="192.6" y="44.1">12</text>
<text x="192.6" y="45.8">13</text>
<text x="192.6" y="47.6">14</text>
<text x="232.4" y="47.6">15</text>
<text x="232.4" y="45.8">16</text>
<text x="232.4" y="44.1">17</text>
<text x="232.4" y="42.3">18</text>
<text x="38.6" y="53">A6</text>
<text x="38.6" y="51.2">A7</text>
<text x="75.9" y="51.2">4</text>
<text x="38.6" y="54.7">B7</text>
<text x="38.6" y="56.5">B6</text>
<text x="65.5" y="54.7">2</text>
<text x="75.9" y="54.7">3</text>
<text x="38.6" y="61.8">A2</text>
<text x="38.6" y="60.1">A3</text>
<text x="38.6" y="65.4">B10</text>
<text x="11" y="70.7">H5</text>
<text x="11" y="69">H6</text>
<text x="38.6" y="67.2">B11</text>
<text x="38.6" y="70.7">B3</text>
<text x="11" y="77.9">H1</text>
<text x="11" y="76.1">H2</text>
<text x="11" y="74.3">H3</text>
<text x="11" y="72.5">H4</text>
<text x="38.6" y="76.1">A10</text>
<text x="38.6" y="77.9">A11</text>
<text x="38.6" y="72.5">B2</text>
<text x="38.6" y="81.4">A1</text>
<text x="38.6" y="83.2">A12</text>
<text x="197" y="78.6" transform="rotate(-90 197 78.6)">1</text>
<text x="200.5" y="78.6" transform="rotate(-90 200.5 78.6)">2</text>
<text x="207.6" y="78.6" transform="rotate(-90 207.6 78.6)">4</text>
<text x="211.2" y="78.6" transform="rotate(-90 211.2 78.6)">6</text>
<text x="38.6" y="86.7">B12</text>
<text x="38.6" y="85">B1</text>
<text x="14.2" y="95.5">TYPEC_SM24P_0D5</text>
<text x="193.1" y="95.7">USB5V_PC</text>
<text x="209.1" y="95.7">USB5V_ISO</text>
<text x="179.4" y="130.2">USB5V_ISO</text>
<text x="202.4" y="129.4">2</text>
<text x="212.8" y="129.4">3</text>
<text x="221.9" y="129.4">3</text>
<text x="232.4" y="129.4">2</text>
<text x="261.4" y="129.1">5V_FIN</text>
<text x="261.4" y="131.2">5V_FIN</text>
<text x="207.6" y="135.5" transform="rotate(-90 207.6 135.5)">1</text>
<text x="227.2" y="135.5" transform="rotate(-90 227.2 135.5)">1</text>
<text x="243.2" y="148.1" transform="rotate(-90 243.2 148.1)">1</text>
<text x="179.4" y="153.3">VDD_5V</text>
<text x="237.9" y="152.5">3</text>
<text x="248.4" y="152.5">2</text>
<text x="15.6" y="172.8" transform="rotate(-90 15.6 172.8)">1</text>
<text x="17.8" y="172.1">HOLE_2D7_6</text>
<text x="38.7" y="172.8" transform="rotate(-90 38.7 172.8)">1</text>
<text x="40.9" y="172.1">HOLE_2D7_6</text>
<text x="13.8" y="187" transform="rotate(-90 13.8 187)">1</text>
<text x="16" y="186.4">HOLE_2D7_6</text>
<text x="37" y="187" transform="rotate(-90 37 187)">1</text>
<text x="39.1" y="186.4">HOLE_2D7_6</text>
<text x="231.2" y="199.1">Size</text>
<text x="232" y="202.5">A3</text>
<text x="237.7" y="202.7">Page Name:</text>
<text x="242.4" y="198.8">Title:</text>
<text x="286.8" y="198.6">REV</text>
<text x="286.8" y="202.2">X1.0</text>
<text x="231.7" y="205.7">Date:</text>
<text x="238.8" y="205.7">Thursday, May 14, 2026</text>
<text x="267.3" y="205.7">Sheet</text>
<text x="274.4" y="205.7">1</text>
<text x="279.7" y="205.7">of</text>
<text x="285" y="205.7">9</text>
</g>
<g font-size="1.6" fill="#000080">
<text x="14.2" y="27.2">J15</text>
<text x="54" y="24.9" transform="rotate(90 54 24.9)">C54</text>
<text x="64.6" y="24.9" transform="rotate(90 64.6 24.9)">C53</text>
<text x="243.4" y="29.9">R298</text>
<text x="254.1" y="29.9">10K 1%</text>
<text x="54" y="30.2" transform="rotate(90 54 30.2)">100NF 50V</text>
<text x="64.6" y="30.2" transform="rotate(90 64.6 30.2)">100NF 50V</text>
<text x="243.4" y="33.4">R300</text>
<text x="243.4" y="31.7">R299</text>
<text x="254.1" y="33.4">0R 1%</text>
<text x="254.1" y="31.7">0R 1%</text>
<text x="173.7" y="45.9">R302</text>
<text x="174.3" y="42.3">R301</text>
<text x="181.4" y="42.3">124K 1%</text>
<text x="181.4" y="45.9">10K 1%</text>
<text x="67.6" y="51.2">L65</text>
<text x="67.6" y="56.6">MCZ1210AH900L2</text>
<text x="195.6" y="54.1">U43</text>
<text x="195.6" y="56.2">VL162</text>
<text x="67.6" y="65.4">R23</text>
<text x="67.6" y="60.1">C638</text>
<text x="67.6" y="61.9">C639</text>
<text x="74.7" y="65.4">0R 1%</text>
<text x="74.7" y="60.1">220NF 16V</text>
<text x="74.7" y="61.9">220NF 16V</text>
<text x="67.6" y="70.8">C642</text>
<text x="67.6" y="67.2">R24</text>
<text x="74.7" y="70.8">220NF 16V</text>
<text x="74.7" y="67.2">0R 1%</text>
<text x="193.8" y="67.2">J12</text>
<text x="199.1" y="67.2">B0505S_3WR2</text>
<text x="67.6" y="72.6">C643</text>
<text x="67.6" y="76.1">R21</text>
<text x="67.6" y="77.9">R22</text>
<text x="74.7" y="72.6">220NF 16V</text>
<text x="74.7" y="76.1">0R 1%</text>
<text x="74.7" y="77.9">0R 1%</text>
<text x="14.2" y="93.2">TYPEC_24P_SMD</text>
<text x="94.2" y="106.3">ESDL2012MX4T5G</text>
<text x="96.4" y="103">D15</text>
<text x="128" y="106.3">ESDL2012MX4T5G</text>
<text x="130.1" y="103">D31</text>
<text x="51.6" y="108.1">D32</text>
<text x="51.6" y="111.7">ESDL2012MX4T5G</text>
<text x="94.2" y="113.5">ESDL2012MX4T5G</text>
<text x="96.4" y="110.1">D34</text>
<text x="128" y="113.5">ESDL2012MX4T5G</text>
<text x="130.1" y="110.1">D35</text>
<text x="202.7" y="113.5">R54</text>
<text x="211.6" y="113.5">100K 1%</text>
<text x="51.6" y="115.2">D36</text>
<text x="51.6" y="118.8">ESDL2012MX4T5G</text>
<text x="96.4" y="117.2">D38</text>
<text x="130.1" y="117.2">D39</text>
<text x="94.2" y="120.6">ESDL2012MX4T5G</text>
<text x="96.4" y="124.3">D41</text>
<text x="128" y="120.6">ESDL2012MX4T5G</text>
<text x="130.1" y="124.3">D42</text>
<text x="208.6" y="125.2">Q1</text>
<text x="220.5" y="120.6">R55</text>
<text x="220.5" y="122.3">1K 1%</text>
<text x="225.8" y="125.9">Q2</text>
<text x="94.2" y="127.7">ESDL2012MX4T5G</text>
<text x="128" y="127.7">ESDL2012MX4T5G</text>
<text x="202.7" y="127.7">SI2301CDS-T1-GE3</text>
<text x="220.5" y="127.7">SI2301CDS-T1-GE3</text>
<text x="7.7" y="138">M1</text>
<text x="7.7" y="139.8">MARK</text>
<text x="18.3" y="138">M2</text>
<text x="18.3" y="139.8">MARK</text>
<text x="190.3" y="138.3">R56</text>
<text x="200.9" y="138.3">470K 1%</text>
<text x="7.1" y="149">M5</text>
<text x="17.8" y="149">M6</text>
<text x="90.7" y="145.5">D6</text>
<text x="90.7" y="149">D17</text>
<text x="97.8" y="145.5">ESD5311N</text>
<text x="97.8" y="149">ESD5311N</text>
<text x="229.4" y="146.9">R57</text>
<text x="229.4" y="149">1K 1%</text>
<text x="7.1" y="150.8">MARK</text>
<text x="17.8" y="150.8">MARK</text>
<text x="238.3" y="157.9">SI2301CDS-T1-GE3</text>
<text x="241.8" y="156.1">Q3</text>
<text x="17.8" y="166.8">H14</text>
<text x="40.9" y="166.8">H13</text>
<text x="17.8" y="168.6">HOLE</text>
<text x="40.9" y="168.6">HOLE</text>
<text x="16" y="181">H16</text>
<text x="16" y="182.8">HOLE</text>
<text x="39.1" y="181">H15</text>
<text x="39.1" y="182.8">HOLE</text>
</g>
<g font-size="1.6" fill="#f00">
<text x="176.4" y="24.3">PORTC1_CC1</text>
<text x="176.4" y="28.1">PORTC1TX1N</text>
<text x="176.4" y="26.3">PORTC1TX1P</text>
<text x="176.4" y="29.9">PORTC1TX2N</text>
<text x="238.6" y="24.3">PORTC1_CC2</text>
<text x="176.4" y="31.7">PORTC1TX2P</text>
<text x="176.4" y="33.4">PORTC1RX1P</text>
<text x="176.4" y="35.2">PORTC1RX1N</text>
<text x="44.8" y="40.3">PORTC1_CC1</text>
<text x="175.8" y="37">PORTC1RX2N</text>
<text x="176.7" y="38.8">PORTC1RX2P</text>
<text x="243.9" y="38.6">A_UTXN</text>
<text x="243.9" y="36.8">A_UTXP</text>
<text x="257.8" y="38.1">USB1_SSTX_P</text>
<text x="257.8" y="39.8">USB1_SSTX_M</text>
<text x="270.6" y="38.1">[1]</text>
<text x="270.8" y="39.8">[1]</text>
<text x="44.8" y="42.1">PORTC1_CC2</text>
<text x="243.9" y="43.9">A_URXN</text>
<text x="243.9" y="42.1">A_URXP</text>
<text x="257.8" y="45">USB1_SSRX_M</text>
<text x="257.8" y="43.2">USB1_SSRX_P</text>
<text x="271" y="43.2">[1]</text>
<text x="271.2" y="45">[1]</text>
<text x="48.3" y="51">USBC0_HS_D-_CONN 1</text>
<text x="96.4" y="51">USB0_HS_DM</text>
<text x="120.9" y="52.3">USB1_DM</text>
<text x="130.4" y="52.3">[1]</text>
<text x="44.8" y="59.9">USBC0_TX1-_CONN</text>
<text x="48.3" y="56.3">USBC0_HS_D+_CONN</text>
<text x="96.4" y="54.6">USB0_HS_DP</text>
<text x="120.9" y="55.8">USB1_DP</text>
<text x="130.1" y="55.8">[1]</text>
<text x="44.8" y="61.7">USBC0_TX1+_CONN</text>
<text x="44.8" y="65.2">USBC0_RX1-_CONN</text>
<text x="91" y="65.4">PORTC1RX1N</text>
<text x="92.8" y="61.9">PORTC1TX1P</text>
<text x="92.8" y="60.1">PORTC1TX1N</text>
<text x="44.8" y="67">USBC0_RX1+_CONN</text>
<text x="44.8" y="70.6">USBC0_TX2-_CONN</text>
<text x="91" y="70.8">PORTC1TX2N</text>
<text x="91" y="67.2">PORTC1RX1P</text>
<text x="44.8" y="72.3">USBC0_TX2+_CONN</text>
<text x="44.8" y="75.9">USBC0_RX2-_CONN</text>
<text x="44.8" y="77.7">USBC0_RX2+_CONN</text>
<text x="90.5" y="76.1">PORTC1RX2N</text>
<text x="91" y="72.6">PORTC1TX2P</text>
<text x="91.4" y="77.9">PORTC1RX2P</text>
<text x="75" y="145.2">PORTC1_CC1</text>
<text x="75" y="148.8">PORTC1_CC2</text>
</g>
<g font-size="1.6" fill="#004080">
<text x="196.5" y="25.6">CC1</text>
<text x="196.5" y="27.4">TX1_P</text>
<text x="196.5" y="29.2">TX1_N</text>
<text x="214.1" y="24.4" transform="rotate(-90 214.1 24.4)">EP</text>
<text x="221.3" y="27.4">Vconn_5VIN</text>
<text x="225" y="29.2">VCC5V</text>
<text x="227.1" y="25.6">CC2</text>
<text x="30.4" y="32.7">VBUS_1</text>
<text x="30.4" y="34.5">VBUS_2</text>
<text x="196.5" y="30.9">TX2_N</text>
<text x="196.5" y="32.7">TX2_P</text>
<text x="196.5" y="34.5">RX1_P</text>
<text x="217.8" y="34.5">CurrentSettingin1</text>
<text x="217.8" y="32.7">CurrentSettingin0</text>
<text x="228.1" y="30.9">CE</text>
<text x="30.4" y="38.1">VBUS_4</text>
<text x="30.4" y="36.3">VBUS_3</text>
<text x="33.3" y="41.6">CC1</text>
<text x="196.5" y="36.3">RX1_N</text>
<text x="196.5" y="38.1">RX2_N</text>
<text x="196.5" y="39.8">RX2_P</text>
<text x="196.5" y="41.6">REXT</text>
<text x="220.2" y="36.3">ORI_STATUS</text>
<text x="226.7" y="41.6">GND</text>
<text x="227.1" y="39.8">TXN</text>
<text x="227.2" y="38.1">TXP</text>
<text x="32.3" y="46.9">SBU1</text>
<text x="33.3" y="43.4">CC2</text>
<text x="196.5" y="43.4">VCONN_OC</text>
<text x="196.5" y="45.2">VCONN_UVLO</text>
<text x="196.5" y="46.9">VCONN_MODE</text>
<text x="218.5" y="46.9">Attached_Status</text>
<text x="226" y="45.2">RX_N</text>
<text x="226.1" y="43.4">RX_P</text>
<text x="32.3" y="48.7">SBU2</text>
<text x="33.1" y="52.3">DM1</text>
<text x="196.5" y="48.7">CSettingout2</text>
<text x="221.9" y="48.7">CSettingout</text>
<text x="33.1" y="55.8">DM2</text>
<text x="33.4" y="54.1">DP1</text>
<text x="33.4" y="57.6">DP2</text>
<text x="29.4" y="61.2">SSTX1_N</text>
<text x="29.5" y="63">SSTX1_P</text>
<text x="15.1" y="71.8">HOLE_5</text>
<text x="15.1" y="70.1">HOLE_6</text>
<text x="29.2" y="66.5">SSRX1_N</text>
<text x="29.3" y="68.3">SSRX1_P</text>
<text x="29.4" y="71.8">SSTX2_N</text>
<text x="15.1" y="77.2">HOLE_2</text>
<text x="15.1" y="75.4">HOLE_3</text>
<text x="15.1" y="73.6">HOLE_4</text>
<text x="29.2" y="77.2">SSRX2_N</text>
<text x="29.5" y="73.6">SSTX2_P</text>
<text x="198.1" y="75.6" transform="rotate(-90 198.1 75.6)">VIN</text>
<text x="201.7" y="75.6" transform="rotate(-90 201.7 75.6)">GND</text>
<text x="208.8" y="75.6" transform="rotate(-90 208.8 75.6)">VO-</text>
<text x="212.3" y="75.6" transform="rotate(-90 212.3 75.6)">VO+</text>
<text x="15.1" y="79">HOLE_1</text>
<text x="29.3" y="79">SSRX2_P</text>
<text x="32" y="82.5">GND1</text>
<text x="32" y="84.3">GND2</text>
<text x="32" y="87.8">GND4</text>
<text x="32" y="86.1">GND3</text>
</g>
<g font-size="1.6" fill="#00f">
<text x="202.7" y="70.6">ISO</text>
<text x="204.9" y="128.6" transform="rotate(90 204.9 128.6)">S</text>
<text x="210.2" y="128.6" transform="rotate(90 210.2 128.6)">D</text>
<text x="225.4" y="129.8" transform="rotate(-90 225.4 129.8)">D</text>
<text x="230.7" y="129.8" transform="rotate(-90 230.7 129.8)">S</text>
<text x="208.4" y="132.1" transform="rotate(90 208.4 132.1)">G</text>
<text x="227.2" y="133.4" transform="rotate(-90 227.2 133.4)">G</text>
<text x="241.4" y="154.1" transform="rotate(-90 241.4 154.1)">D</text>
<text x="243.2" y="150.6" transform="rotate(-90 243.2 150.6)">G</text>
<text x="246.7" y="154.1" transform="rotate(-90 246.7 154.1)">S</text>
</g>
<g font-size="1.3">
<text x="30.8" y="1.3">5</text>
<text x="88.8" y="1.3">4</text>
<text x="146.9" y="1.3">3</text>
<text x="205" y="1.3">2</text>
<text x="263.1" y="1.3">1</text>
<text x=".5" y="28.4">D</text>
<text x="292.6" y="28.4">D</text>
<text x=".5" y="79.5">C</text>
<text x="292.6" y="79.5">C</text>
<text x=".5" y="130.6">B</text>
<text x="292.6" y="130.6">B</text>
<text x=".5" y="181.7">A</text>
<text x="292.6" y="181.7">A</text>
<text x="30.8" y="207.4">5</text>
<text x="88.8" y="207.4">4</text>
<text x="146.9" y="207.4">3</text>
<text x="205" y="207.4">2</text>
<text x="263.1" y="207.4">1</text>
</g>
<g font-size="1.1" fill="#f00">
<text x="67.9" y="107.9">USBC0_HS_D+_CONN</text>
<text x="110.6" y="102.6">USBC0_TX1-_CONN</text>
<text x="144.4" y="102.6">USBC0_TX2-_CONN</text>
<text x="110.6" y="109.7">USBC0_TX1+_CONN</text>
<text x="144.4" y="109.7">USBC0_TX2+_CONN</text>
<text x="67.9" y="115">USBC0_HS_D-_CONN</text>
<text x="110.6" y="116.8">USBC0_RX1-_CONN</text>
<text x="144.4" y="116.8">USBC0_RX2-_CONN</text>
<text x="110.6" y="123.9">USBC0_RX1+_CONN</text>
<text x="144.4" y="123.9">USBC0_RX2+_CONN</text>
</g>
</svg>
